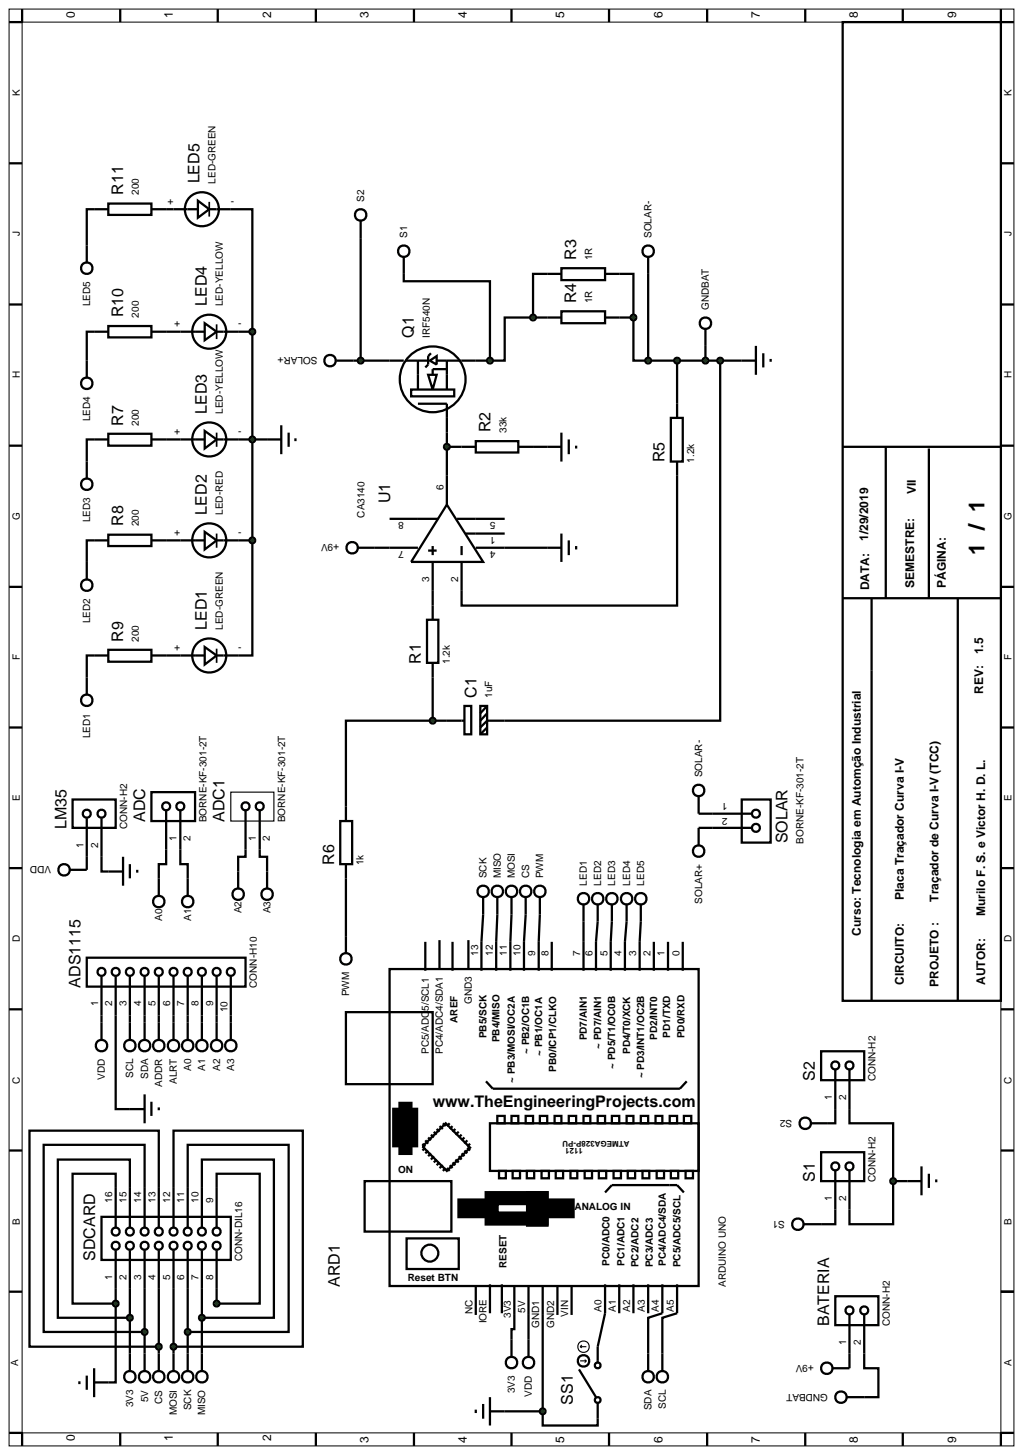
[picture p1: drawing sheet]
<svg xmlns="http://www.w3.org/2000/svg" width="180mm" height="257mm" viewBox="0 0 180 257" stroke-linecap="round" stroke-linejoin="round" font-family="sans-serif">
<path d="M1.6 1.6h177.2v253.4h-177.2zM3.9 3.9h172.6v248.8h-172.6z" fill="none" stroke="#000" stroke-width=".18"/>
<g fill="none" stroke="#000" stroke-width=".4">
<path d="M3.9 1.6v2.3h-2.3M21.2 1.6v2.3M38.4 1.6v2.3M55.7 1.6v2.3M73 1.6v2.3M90.2 1.6v2.3M107.4 1.6v2.3M124.7 1.6v2.3M142 1.6v2.3M148.6 3.9h27.9v172.6h-27.9zM159.2 1.6v2.3M176.5 1.6v2.3h2.3"/>
<path d="M1.6 28.8h2.3M16.6 36.9h-1.3v6.4M29.3 36.9h1.3M40.7 36.9h3.8v21.6M176.5 28.8h2.3M1.6 53.7h2.3M16.6 58.5h-1.3v5.1M29.3 58.5h2.5M42 58.5h2.5M44.5 58.5v36.8M63.6 42v21.6M71.2 48.3v1.3h15.2v14"/>
<path d="M94 56h-5v7.6h-2.6M94 56h2.5M96.5 48.3h-2.5v7.7M109.2 48.3h2.5v7.7M109.2 56h2.5M111.7 56v7.6h2.6M114.3 48.3v15.3M176.5 53.7h2.3M1.6 78.6h2.3M16.6 77.5h-1.3v3.9M29.3 77.5h2.5M42 77.5h5.1"/>
<path d="M62.3 63.6h8.9M71.5 63.6h4M72.5 68.7h7.6v1.2h-7.6zM73.7 71.2h5.1v17.8M73.7 63.6v5.1M75.5 66.1h1.5l-.7 2.6zM75.8 63.6l1.2-.8v1.5zM76 62.3l-.5 .5v1.5l-.5 .5M77 63.6h9.4M78.8 78.8h5.1M78.8 65.1h-2.5v1M78.8 63.6v5.1"/>
<path d="M83.9 77.8h7.5v2h-7.5zM91.4 78.8h7.6M99 76.3v5.1M100.3 77.5v2.6M101.6 78.6v.5M114.3 63.6h16.5M118.3 73.7h2.1v7.7h-2.1zM119.4 63.6v10.1M124.4 61v2.6M127 63.6v63.5h-38M148.6 78.8h27.9M156.2 78.8v26.7"/>
<path d="M163.8 79.1v26.4M176.5 78.6h2.3M16.6 95.3h-1.3v3.8M29.3 95.3h2.5M42 95.3h2.5M44.5 95.3v20.3h-2.5M66.1 96.6h7.6M68.7 91.5h8.6M75.5 97.1h1.5M76.3 96.3v1.6M76.3 99.1v10.2M78.8 89l6.4 10.1h-12.7z"/>
<path d="M80.6 91.5h8.4M81.4 96.3v1.6M82.1 94.1h6.9M83.9 96.6h15.1M99 94.1v5M100.3 95.3v2.6M101.6 96.3v.6M119.4 81.4v25.4h-38v-7.7M1.6 103.5h2.3M16.6 115.6h-1.3v3.9M29.3 115.6h2.5M75.3 109.3h2v7.6h-2z"/>
<path d="M76.3 116.9v10.2M148.6 105.5h27.9M153.7 105.5v71M168.9 105.5v71M176.5 103.5h2.3M1.6 128.3h2.3M76.3 127.1h-15.3v15.1M76.3 127.1h2.5M176.5 128.3h2.3M1.6 153.1h2.3M15.3 151.1v2.3M17.9 151.1v2.6h1.2"/>
<path d="M29.3 149.8v2.6h-1.3v2.5M31.8 149.8v2.6h1.3v2.5M43.3 149.8v1.3h-1.3v2.6M45.8 149.8v1.3h1.3v2.6M61 154.9v10.2M123.2 143.5h2.5M123.2 146h2.5M176.5 153.1h2.3M1.6 178h2.3M17.9 179.1v1.2M20.4 179.1v16.5h2.5M22.9 179.1v1.2"/>
<path d="M25.5 179.1v1.2M28 179.1v1.2M30.6 179.1v1.2M33.1 179.1v1.2M35.6 179.1v1.2M38.2 179.1v1.2M40.7 179.1v1.2M85.2 161.3l-.3 4.8M87.7 161.3l-.2 4.8M90.2 161.3l-.2 4.8M92.7 161.3l-.3 4.8M95.2 161.3l-.2 4.8"/>
<path d="M102.9 162.5v3.6M105.4 162.5l-.3 3.6M107.9 162.5l-.2 3.6M110.5 162.5l-.3 3.6M113 162.5l-.2 3.6M176.5 178h2.3M147.3 195.6v2.5h-1.3M149.8 195.6v2.5h7.7v10.2M1.6 202.9h2.3M20.4 209.5v-2.5h-7.6v22.9h7.6M22.9 209.5v-5h-12.7v27.9h12.7M25.5 209.5v-7.6h-17.8v33h17.8"/>
<path d="M28 209.5v-10.1h-22.8v38.1h22.8M30.6 209.5v-10.1h22.8v38.1h-22.8M33.1 209.5v-7.6h17.8v33h-17.8M35.6 209.5v-5h12.7v27.9h-12.7M38.2 209.5v-2.5h7.6v22.9h-7.6v-2.6M147.3 213.3v2.6h-2.5M157.5 208.3v7.6h-7.7v-2.6M157.5 208.3h2.5M176.5 202.9h2.3M1.6 227.8h2.3M20.4 229.9v13.9h-1.3M20.4 227.3v2.6"/>
<path d="M22.9 227.3v11.4M25.5 227.3v11.4M28 227.3v11.4M30.6 227.3v11.4M33.1 227.3v11.4M35.6 227.3v11.4M90.7 231.9v2.5h-.5v1.8M93.2 231.9v4.3M95.7 231.9v17M106.7 231.6l-1.3 5.9M116.8 231.6l-2.5 .8v6.3M119.4 231.6l-2.6 .8v6.3"/>
<path d="M149.8 238.7v2.6M152.4 238.7v2.6h2.5v5.1h-2.5M176.5 227.8h2.3M1.6 252.7h2.3v2.3M21.2 252.7v2.3M38.4 252.7v2.3M55.7 252.7v2.3M73 252.7v2.3M89 248.9h6.7M90.2 252.7v2.3M95.7 248.9v2.5h9.7v-1.2M107.4 252.7v2.3"/>
<path d="M124.7 252.7v2.3M142 252.7v2.3M159.2 252.7v2.3M178.8 252.7h-2.3v2.3"/>
<circle cx="76.3" cy="66.9" r="5.8"/>
</g>
<path d="M78.4 78.5l.4-.2-.5 .5zM78.8 78.3l.4 .2 .1 .3zM78.8 79.3l.5-.5-.1 .3zM78.3 78.8l.5 .5-.4-.2z" fill="#004000" stroke="#000" stroke-width=".4"/>
<path d="M78.3 78.8l.5-.5 .5 .5-.5 .5z" fill="#004000"/>
<g fill="none" stroke="#000" stroke-width=".4">
<path d="M61 165.1v3"/>
<circle cx="61" cy="169.1" r="1.01"/>
</g>
<path d="M119 63.3l.4-.2-.5 .5zM119.4 63.1l.3 .1 .2 .4zM119.9 63.6l-.1 .3-.4 .2zM118.9 63.6l.5 .5-.3-.1z" fill="#004000" stroke="#000" stroke-width=".4"/>
<path d="M118.9 63.6l.5-.5 .5 .5-.5 .5z" fill="#004000"/>
<path d="M96.5 48.3h2.5M96.5 56h2.5M99 47.3h7.7v2.1h-7.7zM99 54.9h7.7v2.1h-7.7zM106.7 48.3h2.5M106.7 56h2.5M130.8 63.6h2.5M133.3 61v5.1M134.6 62.3v2.5M135.9 63.3v.5" fill="none" stroke="#000" stroke-width=".4"/>
<path d="M111.4 55.6l.3-.1-.5 .5zM111.7 55.5l.3 .1 .2 .4zM111.7 56.5l.5-.5-.2 .4zM111.2 56l.5 .5-.3-.1z" fill="#004000" stroke="#000" stroke-width=".4"/>
<path d="M111.2 56l.5-.5 .5 .5-.5 .5z" fill="#004000"/>
<g fill="none" stroke="#000" stroke-width=".4">
<path d="M15.3 168.9h28v5.1h-28zM17.9 172.2v6.9M20.4 172.2v6.9M22.9 172.2v6.9M25.5 172.2v6.9M28 172.2v6.9M30.6 172.2v6.9M33.1 172.2v6.9M35.6 172.2v6.9M38.2 172.2v6.9M40.7 172.2v6.9M17.9 180.3v3.1"/>
<path d="M22.9 180.3v3.1M25.5 180.3v3.1M28 180.3v3.1M30.6 180.3v3.1M33.1 180.3v3.1M35.6 180.3v3.1M38.2 180.3v3.1M40.7 180.3v3.1M17.9 214.6h22.8v7.6h-22.8zM20.4 209.5v6.9M22.9 209.5v6.9M25.5 209.5v6.9"/>
<path d="M28 209.5v6.9M30.6 209.5v6.9M33.1 209.5v6.9M35.6 209.5v6.9M38.2 209.5v6.9M20.4 220.5v6.8M22.9 220.5v6.8M22.9 238.7v3.1M25.5 220.5v6.8M25.5 238.7v3.1M28 220.5v6.8M28 238.7v3.1"/>
<path d="M30.6 220.5v6.8M33.1 220.5v6.8M35.6 220.5v6.8M38.2 220.5v6.8"/>
<circle cx="17.9" cy="171.4" r=".7"/>
<circle cx="20.4" cy="171.4" r=".7"/>
<circle cx="22.9" cy="171.4" r=".7"/>
<circle cx="25.5" cy="171.4" r=".7"/>
<circle cx="28" cy="171.4" r=".7"/>
<circle cx="30.6" cy="171.4" r=".7"/>
<circle cx="33.1" cy="171.4" r=".7"/>
<circle cx="35.6" cy="171.4" r=".7"/>
<circle cx="38.2" cy="171.4" r=".7"/>
<circle cx="40.7" cy="171.4" r=".7"/>
<circle cx="17.9" cy="184.4" r="1.01"/>
<circle cx="22.9" cy="184.4" r="1.01"/>
<circle cx="25.5" cy="184.4" r="1.01"/>
<circle cx="28" cy="184.4" r="1.01"/>
<circle cx="30.6" cy="184.4" r="1.01"/>
<circle cx="33.1" cy="184.4" r="1.01"/>
<circle cx="35.6" cy="184.4" r="1.01"/>
<circle cx="38.2" cy="184.4" r="1.01"/>
<circle cx="40.7" cy="184.4" r="1.01"/>
<circle cx="20.4" cy="217.2" r=".7"/>
<circle cx="20.4" cy="219.7" r=".7"/>
<circle cx="22.9" cy="217.2" r=".7"/>
<circle cx="22.9" cy="219.7" r=".7"/>
<circle cx="25.5" cy="217.2" r=".7"/>
<circle cx="25.5" cy="219.7" r=".7"/>
<circle cx="28" cy="217.2" r=".7"/>
<circle cx="28" cy="219.7" r=".7"/>
<circle cx="30.6" cy="217.2" r=".7"/>
<circle cx="30.6" cy="219.7" r=".7"/>
<circle cx="33.1" cy="217.2" r=".7"/>
<circle cx="33.1" cy="219.7" r=".7"/>
<circle cx="35.6" cy="217.2" r=".7"/>
<circle cx="35.6" cy="219.7" r=".7"/>
<circle cx="38.2" cy="217.2" r=".7"/>
<circle cx="38.2" cy="219.7" r=".7"/>
<circle cx="22.9" cy="242.8" r="1.01"/>
<circle cx="25.5" cy="242.8" r="1.01"/>
<circle cx="28" cy="242.8" r="1.01"/>
</g>
<g fill="#004000" stroke="#000" stroke-width=".4">
<path d="M20 229.6l.4-.2-.5 .5zM20.4 229.4l.4 .2 .1 .3zM20.9 229.9l-.1 .3-.4 .2zM19.9 229.9l.5 .5-.3-.1z"/>
<path d="M22.6 232l.3-.1-.5 .5zM22.9 231.9l.4 .2 .1 .3zM22.9 232.9l.5-.5-.2 .4zM22.4 232.4l.5 .5-.4-.2z"/>
<path d="M25.1 234.6l.4-.2-.5 .5zM25.5 234.4l.3 .1 .2 .4zM26 234.9l-.2 .4-.3 .1zM25 234.9l.5 .5-.4-.2z"/>
<path d="M27.7 237.1l.3-.1-.5 .5zM28 237l.4 .2 .1 .3zM28.5 237.5l-.1 .3-.4 .2zM27.5 237.5l.5 .5-.4-.2z"/>
</g>
<g fill="#004000">
<path d="M19.9 229.9l.5-.5 .5 .5-.5 .5z"/>
<path d="M22.9 231.9l.5 .5-.5 .5-.5-.5z"/>
<path d="M25 234.9l.5-.5 .5 .5-.5 .5z"/>
<path d="M27.5 237.5l.5-.5 .5 .5-.5 .5z"/>
</g>
<g fill="none" stroke="#000" stroke-width=".4">
<path d="M30.6 238.7v3.1"/>
<circle cx="30.6" cy="242.8" r="1.01"/>
</g>
<path d="M30.2 237.2l.4-.2-.5 .5zM30.6 237l.3 .1 .2 .4zM31.1 237.5l-.2 .4-.3 .1zM30.1 237.5l.5 .5-.4-.2z" fill="#004000" stroke="#000" stroke-width=".4"/>
<path d="M30.1 237.5l.5-.5 .5 .5-.5 .5z" fill="#004000"/>
<g fill="none" stroke="#000" stroke-width=".4">
<path d="M33.1 238.7v3.1M35.6 238.7v3.1"/>
<circle cx="33.1" cy="242.8" r="1.01"/>
<circle cx="35.6" cy="242.8" r="1.01"/>
</g>
<g fill="#004000" stroke="#000" stroke-width=".4">
<path d="M32.7 234.6l.4-.2-.5 .5zM33.1 234.4l.4 .2 .1 .3zM33.6 234.9l-.1 .3-.4 .2zM32.6 234.9l.5 .5-.4-.2z"/>
<path d="M35.3 232l.3-.1-.5 .5zM35.6 231.9l.4 .2 .1 .3zM35.6 232.9l.5-.5-.2 .4zM35.1 232.4l.5 .5-.3-.1z"/>
<path d="M37.8 229.6l.4-.2-.5 .5zM38.2 229.4l.3 .1 .2 .4zM38.2 230.4l.5-.5-.2 .4zM37.7 229.9l.5 .5-.3-.1z"/>
</g>
<g fill="#004000">
<path d="M32.6 234.9l.5-.5 .5 .5-.5 .5z"/>
<path d="M35.6 231.9l.5 .5-.5 .5-.5-.5z"/>
<path d="M37.7 229.9l.5-.5 .5 .5-.5 .5z"/>
</g>
<g fill="none" stroke="#000" stroke-width=".4">
<path d="M71.2 45.3v3M63.1 96.6h3M144.8 185.4h7.6v5.1h-7.6zM147.3 188.7v6.9M149.8 188.7v6.9M144.8 203.2h7.6v5.1h-7.6zM147.3 206.5v6.8M149.8 206.5v6.8M147.3 228.6h7.6v5.1h-7.6zM149.8 231.9v6.8M152.4 231.9v6.8M146.8 241.3h3"/>
<path d="M149.3 246.4h3.1"/>
<circle cx="71.2" cy="44.3" r="1.01"/>
<circle cx="62.1" cy="96.6" r="1.01"/>
<circle cx="147.3" cy="187.9" r=".7"/>
<circle cx="149.8" cy="187.9" r=".7"/>
<circle cx="147.3" cy="205.7" r=".7"/>
<circle cx="149.8" cy="205.7" r=".7"/>
<circle cx="149.8" cy="231.1" r=".7"/>
<circle cx="152.4" cy="231.1" r=".7"/>
<circle cx="145.8" cy="241.3" r="1.01"/>
<circle cx="148.3" cy="246.4" r="1.01"/>
</g>
<path d="M86.1 63.2l.3-.1-.5 .5zM86.4 63.1l.3 .1 .2 .4zM86.4 64.1l.5-.5-.2 .4zM85.9 63.6l.5 .5-.4-.2z" fill="#004000" stroke="#000" stroke-width=".4"/>
<path d="M86.4 63.1l.5 .5-.5 .5-.5-.5z" fill="#004000"/>
<g fill="none" stroke="#000" stroke-width=".4">
<path d="M124.4 58v3"/>
<circle cx="124.4" cy="57" r="1.01"/>
</g>
<path d="M124.1 63.2l.3-.1-.5 .5zM124.4 63.1l.3 .1 .2 .4zM124.9 63.6l-.1 .3-.4 .2zM123.9 63.6l.5 .5-.4-.2z" fill="#004000" stroke="#000" stroke-width=".4"/>
<path d="M124.4 63.1l.5 .5-.5 .5-.5-.5z" fill="#004000"/>
<g fill="none" stroke="#000" stroke-width=".4">
<path d="M141.7 215.9h3.1M160 208.3h2.5M162.5 205.7v5.1M163.8 207v2.5M165.1 208v.5"/>
<circle cx="140.7" cy="215.9" r="1.01"/>
</g>
<path d="M157.2 207.9l.3-.1-.5 .5zM157.5 207.8l.4 .2 .1 .3zM158 208.3l-.2 .4-.3 .1zM157 208.3l.5 .5-.3-.1z" fill="#004000" stroke="#000" stroke-width=".4"/>
<path d="M157 208.3l.5-.5 .5 .5-.5 .5z" fill="#004000"/>
<g fill="none" stroke="#000" stroke-width=".4">
<path d="M114.3 45.3v3M59.3 63.6h3M143 198.1h3"/>
<circle cx="114.3" cy="44.3" r="1.01"/>
<circle cx="58.2" cy="63.6" r="1.01"/>
<circle cx="142" cy="198.1" r="1.01"/>
</g>
<path d="M114 63.2l.3-.1-.5 .5zM114.3 63.1l.3 .1 .2 .4zM114.8 63.6l-.1 .3-.4 .2zM113.8 63.6l.5 .5-.4-.2z" fill="#004000" stroke="#000" stroke-width=".4"/>
<path d="M114.3 63.1l.5 .5-.5 .5-.5-.5z" fill="#004000"/>
<g fill="none" stroke="#000" stroke-width=".4">
<path d="M63.6 38.9v3.1M78.8 127.1h3.1M81.9 124.5h1.2v5h-1.2zM84.7 124.5h1.2v5h-1.2zM85.9 124.5l-1.2 1.3M85.9 125.8l-1.2 1.3M85.9 128.3l-1.2 1.2M89 127.1h-3.1l-1.2 1.2M28 154.9v3.1M33.1 154.9v3.1M60 144.8h2.1v7.6h-2.1zM61 142.2v2.6"/>
<path d="M61 152.4v2.5M85.2 158.2v3.1M87.7 158.2v3.1M90.2 158.2v3.1M92.7 158.2v3.1M90.2 236.2v3M93.2 236.2v3M114.3 238.7v3.1M116.8 238.7v3.1"/>
<circle cx="63.6" cy="37.9" r="1.01"/>
<circle cx="28" cy="159" r="1.01"/>
<circle cx="33.1" cy="159" r="1.01"/>
<circle cx="85.2" cy="157.2" r="1.01"/>
<circle cx="87.7" cy="157.2" r="1.01"/>
<circle cx="90.2" cy="157.2" r="1.01"/>
<circle cx="92.7" cy="157.2" r="1.01"/>
<circle cx="90.2" cy="240.3" r="1.01"/>
<circle cx="93.2" cy="240.3" r="1.01"/>
<circle cx="114.3" cy="242.8" r="1.01"/>
<circle cx="116.8" cy="242.8" r="1.01"/>
</g>
<g fill="#004000" stroke="#000" stroke-width=".4">
<path d="M75.9 126.8l.4-.2-.5 .5zM76.3 126.6l.3 .1 .2 .4zM76.8 127.1l-.1 .3-.4 .2zM75.8 127.1l.5 .5-.4-.2z"/>
<path d="M93.6 55.7l.4-.2-.5 .5zM94 55.5l.3 .1 .2 .4zM94 56.5l.5-.5-.2 .4zM93.5 56l.5 .5-.3-.1z"/>
</g>
<g fill="#004000">
<path d="M75.8 127.1l.5-.5 .5 .5-.5 .5z"/>
<path d="M93.5 56l.5-.5 .5 .5-.5 .5z"/>
</g>
<g fill="none" stroke="#000" stroke-width=".4">
<path d="M31.8 77.5h4.3M36.1 76l2.1 1.5-2.1 1.6zM38.2 77.5h3.8M47.1 77.5h2.5M49.6 75v5.1M50.9 76.3v2.5M52.1 77.3v.5M31.8 95.3h4.3M36.1 93.8l2.1 1.5-2.1 1.6zM38.2 95.3h3.8M31.8 115.6h4.3M36.1 114.1l2.1 1.5-2.1 1.6z"/>
<path d="M38.2 115.6h3.8M123.2 140.4v3.1M123.2 146v3.1M22.9 195.6h2.6M25.5 193v5.1M26.7 194.3v2.5M28 195.3v.5M14 243.6v.5M15.3 242.6v2.5M16.6 243.8h2.5M16.6 241.3v5.1M83.9 248.6v.6"/>
<path d="M85.2 247.6v2.6M86.4 248.9h2.6M86.4 246.4v5"/>
<circle cx="36.9" cy="77.5" r="3"/>
<circle cx="36.9" cy="95.3" r="3"/>
<circle cx="36.9" cy="115.6" r="3"/>
<circle cx="123.2" cy="139.4" r="1.01"/>
<circle cx="123.2" cy="150.1" r="1.01"/>
</g>
<path d="M38.2 76.3v2.5M38.2 94.1v2.5M38.2 114.4v2.5" fill="none" stroke="#000" stroke-width=".3"/>
<path d="M44.1 95l.4-.2-.5 .5zM44.5 94.8l.4 .2 .1 .3zM44.5 95.8l.5-.5-.1 .3zM44 95.3l.5 .5-.3-.1z" fill="#004000" stroke="#000" stroke-width=".4"/>
<path d="M44 95.3l.5-.5 .5 .5-.5 .5z" fill="#004000"/>
<g fill="none" stroke="#000" stroke-width=".4">
<path d="M16.6 36.9h2.5M19.1 35.9h7.6v2h-7.6zM26.7 36.9h2.6M30.6 36.9h4.3M34.9 35.4l2 1.5-2 1.5zM36.9 36.9h3.8M15.3 43.3v3M16.6 58.5h2.5M19.1 57.5h7.6v2h-7.6zM26.7 58.5h2.6M31.8 58.5h4.3M36.1 57l2.1 1.5-2.1 1.5z"/>
<path d="M38.2 58.5h3.8M15.3 63.6v3M16.6 77.5h2.5M19.1 76.5h7.6v2.1h-7.6zM26.7 77.5h2.6M15.3 81.4v3M15.3 99.1v3.1M16.6 95.3h2.5M19.1 94.3h7.6v2h-7.6zM26.7 95.3h2.6M15.3 119.5v3M16.6 115.6h2.5"/>
<path d="M19.1 114.6h7.6v2.1h-7.6zM26.7 115.6h2.6M26.7 139.7h7.7v5.1h-7.7zM12.3 153.4h3M12.8 141h7.6v5h-7.6zM15.3 144.3v6.8M17.9 144.3v6.8M19.1 153.7h2.6M21.7 151.1v5.1M22.9 152.4v2.5M24.2 153.4v.5M29.3 143v6.8"/>
<path d="M31.8 143v6.8M42 153.7v3M43.3 143v6.8M45.8 143v6.8M47.1 153.7v3M95.2 158.2v3.1M102.9 159.5v3M105.4 159.5v3M107.9 159.5v3M110.5 159.5v3M113 159.5v3M125.7 143.5h6.9"/>
<path d="M125.7 146h6.9M130.8 141h5.1v7.6h-5.1zM61 178.5h15.3v12.7h-15.3zM68.7 170.9h54.5v55.9h-54.5zM75 166.1v5.1M77.5 165.8v5.1M79.8 166.1v5.1M82.6 165.8v5.1M84.9 166.1v5.1M87.5 166.1v5.1M90 166.1v5.1M92.4 166.1v5.1"/>
<path d="M95 166.1v5.1M97.3 166.1v5.1M102.9 166.1v5.1M105.1 166.1v5.1M107.7 166.1v5.1M110.2 166.1v5.1M112.8 166.1v5.1M115.3 166.1v5.1M117.8 166.1v5.1M120.4 166.1v5.1M76.5 199.6l.5 .5M77 199.1l.5 .5"/>
<path d="M77.5 198.6l.6 .5M78.1 198.1l.5 .5M79.3 198.1l-.5 .5M79.8 198.6l-.5 .5M80.3 199.1l-.5 .5M80.9 199.6l-.6 .5M85.7 190.7l1.2 1.3h33l1.2-1.3M86.4 198.1h36.8v8.4h-36.8zM87.7 196.8h1.3v1.3h-1.3zM90.2 196.8h1.2v1.3h-1.2zM92.7 196.8h1.3v1.3h-1.3zM95.2 196.8h1.3v1.3h-1.3z"/>
<path d="M97.8 196.8h1.2v1.3h-1.2zM100.3 196.8h1.3v1.3h-1.3zM102.9 196.8h1.2v1.3h-1.2zM105.4 196.8h1.3v1.3h-1.3zM107.9 196.8h1.3v1.3h-1.3zM110.5 196.8h1.2v1.3h-1.2zM113 196.8h1.3v1.3h-1.3zM115.6 196.8h1.2v1.3h-1.2zM118.1 196.8h1.3v1.3h-1.3zM120.6 196.8h1.3v1.3h-1.3zM64.3 208.3h15.3v8.9h-15.3zM71.7 218.4h9.2v5.4h-9.2z"/>
<path d="M74.5 202.2l4.1-4.1 4.3 4.3-4.1 4.1zM74.5 201.7l.5 .5M75 202.4l-.5 .5M75 201.1l.5 .6M75.5 202.9l-.5 .5M75.5 200.6l.5 .5M76 203.4l-.5 .5M76 200.1l.5 .5M76.5 203.9l-.5 .6M77 204.5l-.5 .5M77.5 205l-.5 .5M78.1 205.5l-.6 .5"/>
<path d="M78.6 206l-.5 .5M78.8 206l.5 .5M79.3 205.5l.5 .5M79.8 205l.5 .5M80.3 204.5l.6 .5M80.9 203.9l.5 .6M81.4 200.1l-.5 .5M81.4 203.4l.5 .5M81.9 200.6l-.5 .5M81.9 202.9l.5 .5M82.4 201.1l-.5 .6M82.4 202.4l.5 .5"/>
<path d="M82.9 201.7l-.5 .5M88 206.5h1.2v1.3h-1.2zM90.4 206.5h1.3v1.3h-1.3zM92.9 206.5h1.3v1.3h-1.3zM95.5 206.5h1.3v1.3h-1.3zM98 206.5h1.3v1.3h-1.3zM100.6 206.5h1.2v1.3h-1.2zM103.1 206.5h1.3v1.3h-1.3zM105.6 206.5h1.3v1.3h-1.3zM106.7 210.3l1.2-1.3h11.5l1.2 1.3M108.2 206.5h1.3v1.3h-1.3zM110.7 206.5h1.3v1.3h-1.3z"/>
<path d="M113.3 206.5h1.2v1.3h-1.2zM115.8 206.5h1.3v1.3h-1.3zM118.3 206.5h1.3v1.3h-1.3zM120.9 206.5h1.3v1.3h-1.3zM83.9 226.8v5.1M86.4 226.5v5.1M88.5 226.5v5.1M90.7 226.8v5.1M93.2 226.8v5.1M95.7 226.8v5.1M98.3 226.8v5.1M100.8 226.8v5.1"/>
<path d="M105.4 237.5v2.8M106.7 226.5v5.1M109.2 226.5v5.1M111.7 226.5v5.1M114.3 226.5v5.1M116.8 226.5v5.1M119.4 226.5v5.1M102.1 241.5l3 4.9M105.4 247.4v2.8"/>
<circle cx="35.6" cy="36.9" r="3"/>
<circle cx="15.3" cy="47.3" r="1.01"/>
<circle cx="36.9" cy="58.5" r="3"/>
<circle cx="15.3" cy="67.6" r="1.01"/>
<circle cx="15.3" cy="85.4" r="1.01"/>
<circle cx="15.3" cy="103.2" r="1.01"/>
<circle cx="15.3" cy="123.5" r="1.01"/>
<circle cx="11.3" cy="153.4" r="1.01"/>
<circle cx="15.3" cy="143.5" r=".7"/>
<circle cx="17.9" cy="143.5" r=".7"/>
<circle cx="29.3" cy="142.2" r=".7"/>
<circle cx="31.8" cy="142.2" r=".7"/>
<circle cx="42" cy="157.7" r="1.01"/>
<circle cx="43.3" cy="142.2" r=".7"/>
<circle cx="45.8" cy="142.2" r=".7"/>
<circle cx="47.1" cy="157.7" r="1.01"/>
<circle cx="95.2" cy="157.2" r="1.01"/>
<circle cx="102.9" cy="158.5" r="1.01"/>
<circle cx="105.4" cy="158.5" r="1.01"/>
<circle cx="107.9" cy="158.5" r="1.01"/>
<circle cx="110.5" cy="158.5" r="1.01"/>
<circle cx="113" cy="158.5" r="1.01"/>
<circle cx="133.3" cy="146" r=".7"/>
<circle cx="133.3" cy="143.5" r=".7"/>
<circle cx="75.8" cy="221" r="1.49"/>
<circle cx="102.9" cy="240" r="1.01"/>
<circle cx="105.4" cy="246.9" r=".51"/>
<circle cx="105.4" cy="240.8" r=".51"/>
</g>
<path d="M70.4 196.6h2.1v4.5h-2.1zM71.5 194.3v9.4M81.9 212.6h4.5v1h-4.5zM86.7 211.3h8.8v3.6h-8.8zM94 211.3h1.5v3.8h-1.5zM95.5 212.6h4.6v1h-4.6z" fill="none" stroke="#000" stroke-width="2.5" stroke-linecap="butt"/>
<path d="M36.9 35.6v2.6M38.2 57.2v2.6" fill="none" stroke="#000" stroke-width=".3"/>
<g fill="none" stroke="#000" stroke-width=".2">
<path d="M40.7 139.7h7.6v5.1h-7.6zM102.3 237.5l.3 .2M102.3 237.5h1.1M102.6 237.2l-.3 .3M103.1 239.8l.3 .2M102.3 240h1.1M103.4 240l-.3 .3"/>
<circle cx="102.9" cy="237.5" r="1.01"/>
</g>
<g fill="#004000" stroke="#000" stroke-width=".4">
<path d="M126.7 63.2l.3-.1-.5 .5zM127 63.1l.3 .1 .2 .4zM127.5 63.6l-.1 .3-.4 .2zM126.5 63.6l.5 .5-.4-.2z"/>
<path d="M44.1 77.2l.4-.2-.5 .5zM44.5 77l.4 .2 .1 .3zM44.5 78l.5-.5-.1 .3zM44 77.5l.5 .5-.3-.1z"/>
<path d="M44.1 58.2l.4-.2-.5 .5zM44.5 58l.4 .2 .1 .3zM45 58.5l-.1 .3-.4 .2zM44 58.5l.5 .5-.3-.1z"/>
<path d="M63.3 63.2l.3-.1-.5 .5zM63.6 63.1l.3 .1 .2 .4zM63.6 64.1l.5-.5-.2 .4zM63.1 63.6l.5 .5-.4-.2z"/>
<path d="M95.3 248.6l.4-.2-.5 .5zM95.7 248.4l.3 .1 .2 .4zM96.2 248.9l-.1 .3-.4 .2zM95.2 248.9l.5 .5-.3-.1z"/>
</g>
<g fill="#004000">
<path d="M127 63.1l.5 .5-.5 .5-.5-.5z"/>
<path d="M44 77.5l.5-.5 .5 .5-.5 .5z"/>
<path d="M44 58.5l.5-.5 .5 .5-.5 .5z"/>
<path d="M63.6 63.1l.5 .5-.5 .5-.5-.5z"/>
<path d="M95.2 248.9l.5-.5 .5 .5-.5 .5z"/>
</g>
<text font-size="3.9" x="173.6" y="97.8" transform="rotate(-90 173.6 97.8)">1 / 1</text>
<g font-size="2.8">
<text x="21.7" y="34.4" transform="rotate(-90 21.7 34.4)">R11</text>
<text x="35.2" y="32.4" transform="rotate(-90 35.2 32.4)">LED5</text>
<text x="101.6" y="45.9" transform="rotate(-90 101.6 45.9)">R3</text>
<text x="36.5" y="54" transform="rotate(-90 36.5 54)">LED4</text>
<text x="101.6" y="53.5" transform="rotate(-90 101.6 53.5)">R4</text>
<text x="21.7" y="56" transform="rotate(-90 21.7 56)">R10</text>
<text x="73" y="59.6" transform="rotate(-90 73 59.6)">Q1</text>
<text x="21.7" y="75.1" transform="rotate(-90 21.7 75.1)">R7</text>
<text x="36.5" y="73" transform="rotate(-90 36.5 73)">LED3</text>
<text x="86.5" y="76.3" transform="rotate(-90 86.5 76.3)">R2</text>
<text x="117.2" y="81.6" transform="rotate(-90 117.2 81.6)">R5</text>
<text x="68.8" y="88.8" transform="rotate(-90 68.8 88.8)">U1</text>
<text x="21.7" y="92.8" transform="rotate(-90 21.7 92.8)">R8</text>
<text x="36.5" y="90.8" transform="rotate(-90 36.5 90.8)">LED2</text>
<text x="21.7" y="113.2" transform="rotate(-90 21.7 113.2)">R9</text>
<text x="36.5" y="111.1" transform="rotate(-90 36.5 111.1)">LED1</text>
<text x="74.2" y="117.1" transform="rotate(-90 74.2 117.1)">R1</text>
<text x="84" y="123.1" transform="rotate(-90 84 123.1)">C1</text>
<text x="11.7" y="146.2" transform="rotate(-90 11.7 146.2)">LM35</text>
<text x="25.6" y="145" transform="rotate(-90 25.6 145)">ADC</text>
<text x="39.6" y="145" transform="rotate(-90 39.6 145)">ADC1</text>
<text x="138.9" y="148.8" transform="rotate(-90 138.9 148.8)">SOLAR</text>
<text x="58.9" y="152.6" transform="rotate(-90 58.9 152.6)">R6</text>
<text x="14.2" y="174.2" transform="rotate(-90 14.2 174.2)">ADS1115</text>
<text x="143.7" y="190.7" transform="rotate(-90 143.7 190.7)">S2</text>
<text x="76.3" y="195.2">www.TheEngineeringProjects.com</text>
<text x="143.7" y="208.5" transform="rotate(-90 143.7 208.5)">S1</text>
<text x="16.8" y="222.4" transform="rotate(-90 16.8 222.4)">SDCARD</text>
<text x="59.9" y="227" transform="rotate(-90 59.9 227)">ARD1</text>
<text x="146.2" y="233.9" transform="rotate(-90 146.2 233.9)">BATERIA</text>
<text x="101" y="247.8" transform="rotate(-90 101 247.8)">SS1</text>
</g>
<g font-size="2.1">
<text x="13.2" y="3.1" transform="rotate(-90 13.2 3.1)">0</text>
<text x="30.5" y="3.1" transform="rotate(-90 30.5 3.1)">1</text>
<text x="47.8" y="3.1" transform="rotate(-90 47.8 3.1)">2</text>
<text x="65" y="3.1" transform="rotate(-90 65 3.1)">3</text>
<text x="82.3" y="3.1" transform="rotate(-90 82.3 3.1)">4</text>
<text x="99.5" y="3.1" transform="rotate(-90 99.5 3.1)">5</text>
<text x="116.8" y="3.1" transform="rotate(-90 116.8 3.1)">6</text>
<text x="134" y="3.1" transform="rotate(-90 134 3.1)">7</text>
<text x="151.3" y="3.1" transform="rotate(-90 151.3 3.1)">8</text>
<text x="168.6" y="3.1" transform="rotate(-90 168.6 3.1)">9</text>
<text x="161.5" y="87.1" transform="rotate(-90 161.5 87.1)">VII</text>
<text x="153.1" y="95.4" transform="rotate(-90 153.1 95.4)">1/29/2019</text>
<text x="153.3" y="104.1" transform="rotate(-90 153.3 104.1)">DATA:</text>
<text x="161.2" y="103.6" transform="rotate(-90 161.2 103.6)">SEMESTRE:</text>
<text x="166.8" y="103.7" transform="rotate(-90 166.8 103.7)">PÁGINA:</text>
<text x="173.4" y="115.4" transform="rotate(-90 173.4 115.4)">1.5</text>
<text x="173.4" y="122.4" transform="rotate(-90 173.4 122.4)">REV:</text>
<text x="159.4" y="158.7" transform="rotate(-90 159.4 158.7)">Placa Traçador Curva I-V</text>
<text x="165.5" y="159" transform="rotate(-90 165.5 159)">Traçador de Curva I-V (TCC)</text>
<text x="173.7" y="161.5" transform="rotate(-90 173.7 161.5)">Murilo F. S. e Victor H. D. L.</text>
<text x="151.8" y="165" transform="rotate(-90 151.8 165)">Curso: Tecnologia em Automção Industrial</text>
<text x="159.4" y="173.7" transform="rotate(-90 159.4 173.7)">CIRCUITO:</text>
<text x="173.7" y="173.7" transform="rotate(-90 173.7 173.7)">AUTOR:</text>
<text x="165.5" y="174" transform="rotate(-90 165.5 174)">PROJETO :</text>
<text x="13.2" y="254.2" transform="rotate(-90 13.2 254.2)">0</text>
<text x="30.5" y="254.2" transform="rotate(-90 30.5 254.2)">1</text>
<text x="47.8" y="254.2" transform="rotate(-90 47.8 254.2)">2</text>
<text x="65" y="254.5" transform="rotate(-90 65 254.5)">3</text>
<text x="82.3" y="254.5" transform="rotate(-90 82.3 254.5)">4</text>
<text x="99.5" y="254.5" transform="rotate(-90 99.5 254.5)">5</text>
<text x="116.8" y="254.5" transform="rotate(-90 116.8 254.5)">6</text>
<text x="134" y="254.5" transform="rotate(-90 134 254.5)">7</text>
<text x="151.3" y="254.5" transform="rotate(-90 151.3 254.5)">8</text>
<text x="168.6" y="254.5" transform="rotate(-90 168.6 254.5)">9</text>
</g>
<g font-size="1.8">
<text x="3.5" y="16.9" transform="rotate(-90 3.5 16.9)">K</text>
<text x="178.4" y="16.9" transform="rotate(-90 178.4 16.9)">K</text>
<text x="24.5" y="34.4" transform="rotate(-90 24.5 34.4)">200</text>
<text x="30.6" y="35.1" transform="rotate(-180 30.6 35.1)">+</text>
<text x="38" y="32.4" transform="rotate(-90 38 32.4)">LED-GREEN</text>
<text x="41.3" y="35.1" transform="rotate(-180 41.3 35.1)">-</text>
<text x="64.2" y="35.6" transform="rotate(-90 64.2 35.6)">S2</text>
<text x="3.5" y="41.6" transform="rotate(-90 3.5 41.6)">J</text>
<text x="71.8" y="42" transform="rotate(-90 71.8 42)">S1</text>
<text x="114.9" y="42" transform="rotate(-90 114.9 42)">SOLAR-</text>
<text x="178.4" y="41.6" transform="rotate(-90 178.4 41.6)">J</text>
<text x="104.4" y="45.9" transform="rotate(-90 104.4 45.9)">1R</text>
<text x="15.9" y="54" transform="rotate(-90 15.9 54)">LED5</text>
<text x="39.3" y="54" transform="rotate(-90 39.3 54)">LED-YELLOW</text>
<text x="104.4" y="53.5" transform="rotate(-90 104.4 53.5)">1R</text>
<text x="24.5" y="56" transform="rotate(-90 24.5 56)">200</text>
<text x="31.8" y="56.7" transform="rotate(-180 31.8 56.7)">+</text>
<text x="42.6" y="56.7" transform="rotate(-180 42.6 56.7)">-</text>
<text x="75.8" y="59.6" transform="rotate(-90 75.8 59.6)">IRF540N</text>
<text x="125" y="54.7" transform="rotate(-90 125 54.7)">GNDBAT</text>
<text x="56" y="63" transform="rotate(-180 56 63)">SOLAR+</text>
<text x="3.5" y="66.7" transform="rotate(-90 3.5 66.7)">H</text>
<text x="178.4" y="66.7" transform="rotate(-90 178.4 66.7)">H</text>
<text x="15.9" y="74.3" transform="rotate(-90 15.9 74.3)">LED4</text>
<text x="24.5" y="75.1" transform="rotate(-90 24.5 75.1)">200</text>
<text x="31.8" y="75.7" transform="rotate(-180 31.8 75.7)">+</text>
<text x="39.3" y="73" transform="rotate(-90 39.3 73)">LED-YELLOW</text>
<text x="42.6" y="75.7" transform="rotate(-180 42.6 75.7)">-</text>
<text x="89.3" y="76.3" transform="rotate(-90 89.3 76.3)">33k</text>
<text x="122.4" y="81.6" transform="rotate(-90 122.4 81.6)">1.2k</text>
<text x="78.2" y="86.4" transform="rotate(-90 78.2 86.4)">6</text>
<text x="3.5" y="91.7" transform="rotate(-90 3.5 91.7)">G</text>
<text x="15.9" y="92.1" transform="rotate(-90 15.9 92.1)">LED3</text>
<text x="24.5" y="92.8" transform="rotate(-90 24.5 92.8)">200</text>
<text x="31.8" y="93.5" transform="rotate(-180 31.8 93.5)">+</text>
<text x="39.3" y="90.8" transform="rotate(-90 39.3 90.8)">LED-RED</text>
<text x="42.6" y="93.5" transform="rotate(-180 42.6 93.5)">-</text>
<text x="59.8" y="96" transform="rotate(-180 59.8 96)">+9V</text>
<text x="64.3" y="91.3" transform="rotate(-90 64.3 91.3)">CA3140</text>
<text x="71.2" y="92.1" transform="rotate(-180 71.2 92.1)">8</text>
<text x="87.4" y="94.7" transform="rotate(-180 87.4 94.7)">1</text>
<text x="87.4" y="92.1" transform="rotate(-180 87.4 92.1)">5</text>
<text x="178.4" y="91.7" transform="rotate(-90 178.4 91.7)">G</text>
<text x="71.2" y="97.2" transform="rotate(-180 71.2 97.2)">7</text>
<text x="87.4" y="97.2" transform="rotate(-180 87.4 97.2)">4</text>
<text x="75.7" y="102.7" transform="rotate(-90 75.7 102.7)">3</text>
<text x="80.8" y="102.7" transform="rotate(-90 80.8 102.7)">2</text>
<text x="15.9" y="109.9" transform="rotate(-90 15.9 109.9)">LED2</text>
<text x="24.5" y="113.2" transform="rotate(-90 24.5 113.2)">200</text>
<text x="31.8" y="113.8" transform="rotate(-180 31.8 113.8)">+</text>
<text x="39.3" y="111.1" transform="rotate(-90 39.3 111.1)">LED-GREEN</text>
<text x="42.6" y="113.8" transform="rotate(-180 42.6 113.8)">-</text>
<text x="3.5" y="116.4" transform="rotate(-90 3.5 116.4)">F</text>
<text x="79.3" y="117.1" transform="rotate(-90 79.3 117.1)">1.2k</text>
<text x="178.4" y="116.4" transform="rotate(-90 178.4 116.4)">F</text>
<text x="86.8" y="123.1" transform="rotate(-90 86.8 123.1)">1uF</text>
<text x="15.9" y="130.2" transform="rotate(-90 15.9 130.2)">LED1</text>
<text x="123.8" y="137.1" transform="rotate(-90 123.8 137.1)">SOLAR-</text>
<text x="3.5" y="141.3" transform="rotate(-90 3.5 141.3)">E</text>
<text x="128.3" y="141.7" transform="rotate(-180 128.3 141.7)">1</text>
<text x="178.4" y="141.3" transform="rotate(-90 178.4 141.3)">E</text>
<text x="14.7" y="149.6" transform="rotate(-90 14.7 149.6)">1</text>
<text x="17.3" y="149.6" transform="rotate(-90 17.3 149.6)">2</text>
<text x="22.4" y="146.2" transform="rotate(-90 22.4 146.2)">CONN-H2</text>
<text x="31.1" y="148.3" transform="rotate(-90 31.1 148.3)">1</text>
<text x="33.6" y="148.3" transform="rotate(-90 33.6 148.3)">2</text>
<text x="36.4" y="145" transform="rotate(-90 36.4 145)">BORNE-KF-301-2T</text>
<text x="45.1" y="148.3" transform="rotate(-90 45.1 148.3)">1</text>
<text x="47.6" y="148.3" transform="rotate(-90 47.6 148.3)">2</text>
<text x="50.3" y="145" transform="rotate(-90 50.3 145)">BORNE-KF-301-2T</text>
<text x="128.3" y="144.2" transform="rotate(-180 128.3 144.2)">2</text>
<text x="141.7" y="148.8" transform="rotate(-90 141.7 148.8)">BORNE-KF-301-2T</text>
<text x="9" y="152.8" transform="rotate(-180 9 152.8)">VDD</text>
<text x="64.1" y="152.6" transform="rotate(-90 64.1 152.6)">1k</text>
<text x="85.8" y="154.9" transform="rotate(-90 85.8 154.9)">SCK</text>
<text x="88.3" y="154.9" transform="rotate(-90 88.3 154.9)">MISO</text>
<text x="90.8" y="154.9" transform="rotate(-90 90.8 154.9)">MOSI</text>
<text x="93.3" y="154.9" transform="rotate(-90 93.3 154.9)">CS</text>
<text x="95.8" y="154.9" transform="rotate(-90 95.8 154.9)">PWM</text>
<text x="42.6" y="161.1" transform="rotate(-90 42.6 161.1)">A2</text>
<text x="47.7" y="161.1" transform="rotate(-90 47.7 161.1)">A3</text>
<text x="103.5" y="156.2" transform="rotate(-90 103.5 156.2)">LED1</text>
<text x="106" y="156.2" transform="rotate(-90 106 156.2)">LED2</text>
<text x="108.5" y="156.2" transform="rotate(-90 108.5 156.2)">LED3</text>
<text x="111.1" y="156.2" transform="rotate(-90 111.1 156.2)">LED4</text>
<text x="113.6" y="156.2" transform="rotate(-90 113.6 156.2)">LED5</text>
<text x="123.8" y="159.4" transform="rotate(-90 123.8 159.4)">SOLAR+</text>
<text x="3.5" y="166.2" transform="rotate(-90 3.5 166.2)">D</text>
<text x="28.6" y="162.4" transform="rotate(-90 28.6 162.4)">A0</text>
<text x="33.7" y="162.4" transform="rotate(-90 33.7 162.4)">A1</text>
<text x="178.4" y="166.2" transform="rotate(-90 178.4 166.2)">D</text>
<text x="84.3" y="168.6" transform="rotate(-90 84.3 168.6)">13</text>
<text x="86.9" y="168.6" transform="rotate(-90 86.9 168.6)">12</text>
<text x="89.4" y="168.6" transform="rotate(-90 89.4 168.6)">11</text>
<text x="91.8" y="168.6" transform="rotate(-90 91.8 168.6)">10</text>
<text x="94.4" y="168.6" transform="rotate(-90 94.4 168.6)">9</text>
<text x="96.7" y="168.6" transform="rotate(-90 96.7 168.6)">8</text>
<text x="102.3" y="168.6" transform="rotate(-90 102.3 168.6)">7</text>
<text x="104.5" y="168.6" transform="rotate(-90 104.5 168.6)">6</text>
<text x="107.1" y="168.6" transform="rotate(-90 107.1 168.6)">5</text>
<text x="109.6" y="168.6" transform="rotate(-90 109.6 168.6)">4</text>
<text x="112.2" y="168.6" transform="rotate(-90 112.2 168.6)">3</text>
<text x="114.7" y="168.6" transform="rotate(-90 114.7 168.6)">2</text>
<text x="117.2" y="168.6" transform="rotate(-90 117.2 168.6)">1</text>
<text x="119.8" y="168.6" transform="rotate(-90 119.8 168.6)">0</text>
<text x="17.3" y="177.5" transform="rotate(-90 17.3 177.5)">1</text>
<text x="19.8" y="177.5" transform="rotate(-90 19.8 177.5)">2</text>
<text x="22.3" y="177.5" transform="rotate(-90 22.3 177.5)">3</text>
<text x="24.9" y="177.5" transform="rotate(-90 24.9 177.5)">4</text>
<text x="27.4" y="177.5" transform="rotate(-90 27.4 177.5)">5</text>
<text x="30" y="177.5" transform="rotate(-90 30 177.5)">6</text>
<text x="32.5" y="177.5" transform="rotate(-90 32.5 177.5)">7</text>
<text x="35" y="177.5" transform="rotate(-90 35 177.5)">8</text>
<text x="37.6" y="177.5" transform="rotate(-90 37.6 177.5)">9</text>
<text x="40.1" y="178.5" transform="rotate(-90 40.1 178.5)">10</text>
<text x="45.3" y="174.2" transform="rotate(-90 45.3 174.2)">CONN-H10</text>
<text x="61.6" y="175.7" transform="rotate(-90 61.6 175.7)">PWM</text>
<text x="83.2" y="177.1" transform="rotate(-90 83.2 177.1)">GND3</text>
<text x="75.6" y="185.9" transform="rotate(-90 75.6 185.9)">PC5/ADC5/SCL1</text>
<text x="78.1" y="185.9" transform="rotate(-90 78.1 185.9)">PC4/ADC4/SDA1</text>
<text x="80.7" y="180.4" transform="rotate(-90 80.7 180.4)">AREF</text>
<text x="85.8" y="183.1" transform="rotate(-90 85.8 183.1)">PB5/SCK</text>
<text x="88.1" y="183.8" transform="rotate(-90 88.1 183.8)">PB4/MISO</text>
<text x="93.3" y="185.9" transform="rotate(-90 93.3 185.9)">~ PB2/OC1B</text>
<text x="103.5" y="183.5" transform="rotate(-90 103.5 183.5)">PD7/AIN1</text>
<text x="106" y="185" transform="rotate(-90 106 185)">~ PD7/AIN1</text>
<text x="111.1" y="185.9" transform="rotate(-90 111.1 185.9)">PD4/T0/XCK</text>
<text x="115.9" y="183.4" transform="rotate(-90 115.9 183.4)">PD2/INT0</text>
<text x="118.2" y="183" transform="rotate(-90 118.2 183)">PD1/TXD</text>
<text x="120.7" y="183.1" transform="rotate(-90 120.7 183.1)">PD0/RXD</text>
<text x="3.5" y="191.1" transform="rotate(-90 3.5 191.1)">C</text>
<text x="18.5" y="190.4" transform="rotate(-90 18.5 190.4)">VDD</text>
<text x="23.5" y="190.1" transform="rotate(-90 23.5 190.1)">SCL</text>
<text x="26.1" y="190.3" transform="rotate(-90 26.1 190.3)">SDA</text>
<text x="28.6" y="191.7" transform="rotate(-90 28.6 191.7)">ADDR</text>
<text x="31.2" y="191.2" transform="rotate(-90 31.2 191.2)">ALRT</text>
<text x="33.7" y="188.9" transform="rotate(-90 33.7 188.9)">A0</text>
<text x="36.2" y="188.9" transform="rotate(-90 36.2 188.9)">A1</text>
<text x="38.8" y="188.9" transform="rotate(-90 38.8 188.9)">A2</text>
<text x="41.3" y="188.9" transform="rotate(-90 41.3 188.9)">A3</text>
<text x="90.8" y="191" transform="rotate(-90 90.8 191)">~ PB3/MOSI/OC2A</text>
<text x="95.6" y="186.2" transform="rotate(-90 95.6 186.2)">~ PB1/OC1A</text>
<text x="98.1" y="189" transform="rotate(-90 98.1 189)">PB0/ICP1/CLKO</text>
<text x="108.5" y="188.5" transform="rotate(-90 108.5 188.5)">~ PD5/T1/OC0B</text>
<text x="113.6" y="190.2" transform="rotate(-90 113.6 190.2)">~ PD3/INT1/OC2B</text>
<text x="154.4" y="190.7" transform="rotate(-90 154.4 190.7)">CONN-H2</text>
<text x="178.4" y="191.1" transform="rotate(-90 178.4 191.1)">C</text>
<text x="139.7" y="197.5" transform="rotate(-180 139.7 197.5)">S2</text>
<text x="146.7" y="194" transform="rotate(-90 146.7 194)">1</text>
<text x="149.2" y="194" transform="rotate(-90 149.2 194)">2</text>
<text x="70.2" y="206.8">ON</text>
<text x="154.4" y="208.5" transform="rotate(-90 154.4 208.5)">CONN-H2</text>
<text x="3.5" y="216" transform="rotate(-90 3.5 216)">B</text>
<text x="19.8" y="212.1" transform="rotate(-90 19.8 212.1)">16</text>
<text x="22.3" y="212.1" transform="rotate(-90 22.3 212.1)">15</text>
<text x="24.9" y="212.1" transform="rotate(-90 24.9 212.1)">14</text>
<text x="27.4" y="212.1" transform="rotate(-90 27.4 212.1)">13</text>
<text x="30" y="212.1" transform="rotate(-90 30 212.1)">12</text>
<text x="32.5" y="212.1" transform="rotate(-90 32.5 212.1)">11</text>
<text x="35" y="212.1" transform="rotate(-90 35 212.1)">10</text>
<text x="37.6" y="212.1" transform="rotate(-90 37.6 212.1)">9</text>
<text x="101.3" y="213.4">ANALOG IN</text>
<text x="138.4" y="215.3" transform="rotate(-180 138.4 215.3)">S1</text>
<text x="146.7" y="211.8" transform="rotate(-90 146.7 211.8)">1</text>
<text x="149.2" y="211.8" transform="rotate(-90 149.2 211.8)">2</text>
<text x="178.4" y="216" transform="rotate(-90 178.4 216)">B</text>
<text x="19.8" y="225.8" transform="rotate(-90 19.8 225.8)">1</text>
<text x="22.3" y="225.8" transform="rotate(-90 22.3 225.8)">2</text>
<text x="24.9" y="225.8" transform="rotate(-90 24.9 225.8)">3</text>
<text x="27.4" y="225.8" transform="rotate(-90 27.4 225.8)">4</text>
<text x="30" y="225.8" transform="rotate(-90 30 225.8)">5</text>
<text x="32.5" y="225.8" transform="rotate(-90 32.5 225.8)">6</text>
<text x="35" y="225.8" transform="rotate(-90 35 225.8)">7</text>
<text x="37.6" y="225.8" transform="rotate(-90 37.6 225.8)">8</text>
<text x="42.7" y="222.4" transform="rotate(-90 42.7 222.4)">CONN-DIL16</text>
<text x="71.9" y="225.9">Reset BTN</text>
<text x="89.3" y="223.6" transform="rotate(-90 89.3 223.6)">RESET</text>
<text x="107.5" y="223.2" transform="rotate(-90 107.5 223.2)">PC0/ADC0</text>
<text x="110.1" y="223.2" transform="rotate(-90 110.1 223.2)">PC1/ADC1</text>
<text x="112.6" y="223.5" transform="rotate(-90 112.6 223.5)">PC2/ADC2</text>
<text x="115.1" y="223.5" transform="rotate(-90 115.1 223.5)">PC3/ADC3</text>
<text x="117.4" y="223.3" transform="rotate(-90 117.4 223.3)">PC4/ADC4/SDA</text>
<text x="120" y="223.5" transform="rotate(-90 120 223.5)">PC5/ADC5/SCL</text>
<text x="128" y="227" transform="rotate(-90 128 227)">ARDUINO UNO</text>
<text x="83.3" y="231.8" transform="rotate(-90 83.3 231.8)">NC</text>
<text x="85.8" y="233.4" transform="rotate(-90 85.8 233.4)">IORE</text>
<text x="90.1" y="232.4" transform="rotate(-90 90.1 232.4)">3V3</text>
<text x="92.6" y="231.5" transform="rotate(-90 92.6 231.5)">5V</text>
<text x="100.2" y="232.2" transform="rotate(-90 100.2 232.2)">VIN</text>
<text x="106.1" y="231.3" transform="rotate(-90 106.1 231.3)">A0</text>
<text x="108.6" y="231.3" transform="rotate(-90 108.6 231.3)">A1</text>
<text x="111.1" y="231.3" transform="rotate(-90 111.1 231.3)">A2</text>
<text x="113.7" y="231.3" transform="rotate(-90 113.7 231.3)">A3</text>
<text x="116.2" y="231.3" transform="rotate(-90 116.2 231.3)">A4</text>
<text x="118.8" y="231.3" transform="rotate(-90 118.8 231.3)">A5</text>
<text x="156.9" y="233.9" transform="rotate(-90 156.9 233.9)">CONN-H2</text>
<text x="95.1" y="234.2" transform="rotate(-90 95.1 234.2)">GND1</text>
<text x="97.7" y="234.2" transform="rotate(-90 97.7 234.2)">GND2</text>
<text x="149.2" y="237.2" transform="rotate(-90 149.2 237.2)">1</text>
<text x="151.8" y="237.2" transform="rotate(-90 151.8 237.2)">2</text>
<text x="3.2" y="240.9" transform="rotate(-90 3.2 240.9)">A</text>
<text x="90.8" y="245.7" transform="rotate(-90 90.8 245.7)">3V3</text>
<text x="143.5" y="240.7" transform="rotate(-180 143.5 240.7)">+9V</text>
<text x="146" y="245.8" transform="rotate(-180 146 245.8)">GNDBAT</text>
<text x="178.4" y="240.9" transform="rotate(-90 178.4 240.9)">A</text>
<text x="23.5" y="248.2" transform="rotate(-90 23.5 248.2)">3V3</text>
<text x="26.1" y="247.3" transform="rotate(-90 26.1 247.3)">5V</text>
<text x="28.6" y="247.6" transform="rotate(-90 28.6 247.6)">CS</text>
<text x="31.2" y="249.6" transform="rotate(-90 31.2 249.6)">MOSI</text>
<text x="33.7" y="248.7" transform="rotate(-90 33.7 248.7)">SCK</text>
<text x="36.2" y="249.6" transform="rotate(-90 36.2 249.6)">MISO</text>
<text x="93.8" y="246.3" transform="rotate(-90 93.8 246.3)">VDD</text>
<text x="114.9" y="248.7" transform="rotate(-90 114.9 248.7)">SDA</text>
<text x="117.4" y="248.5" transform="rotate(-90 117.4 248.5)">SCL</text>
</g>
<g font-size="1.4">
<text x="102.8" y="202.5" transform="rotate(-180 102.8 202.5)">1121</text>
<text x="111" y="201.3" transform="rotate(-180 111 201.3)">ATMEGA328P-PU</text>
</g>
</svg>
